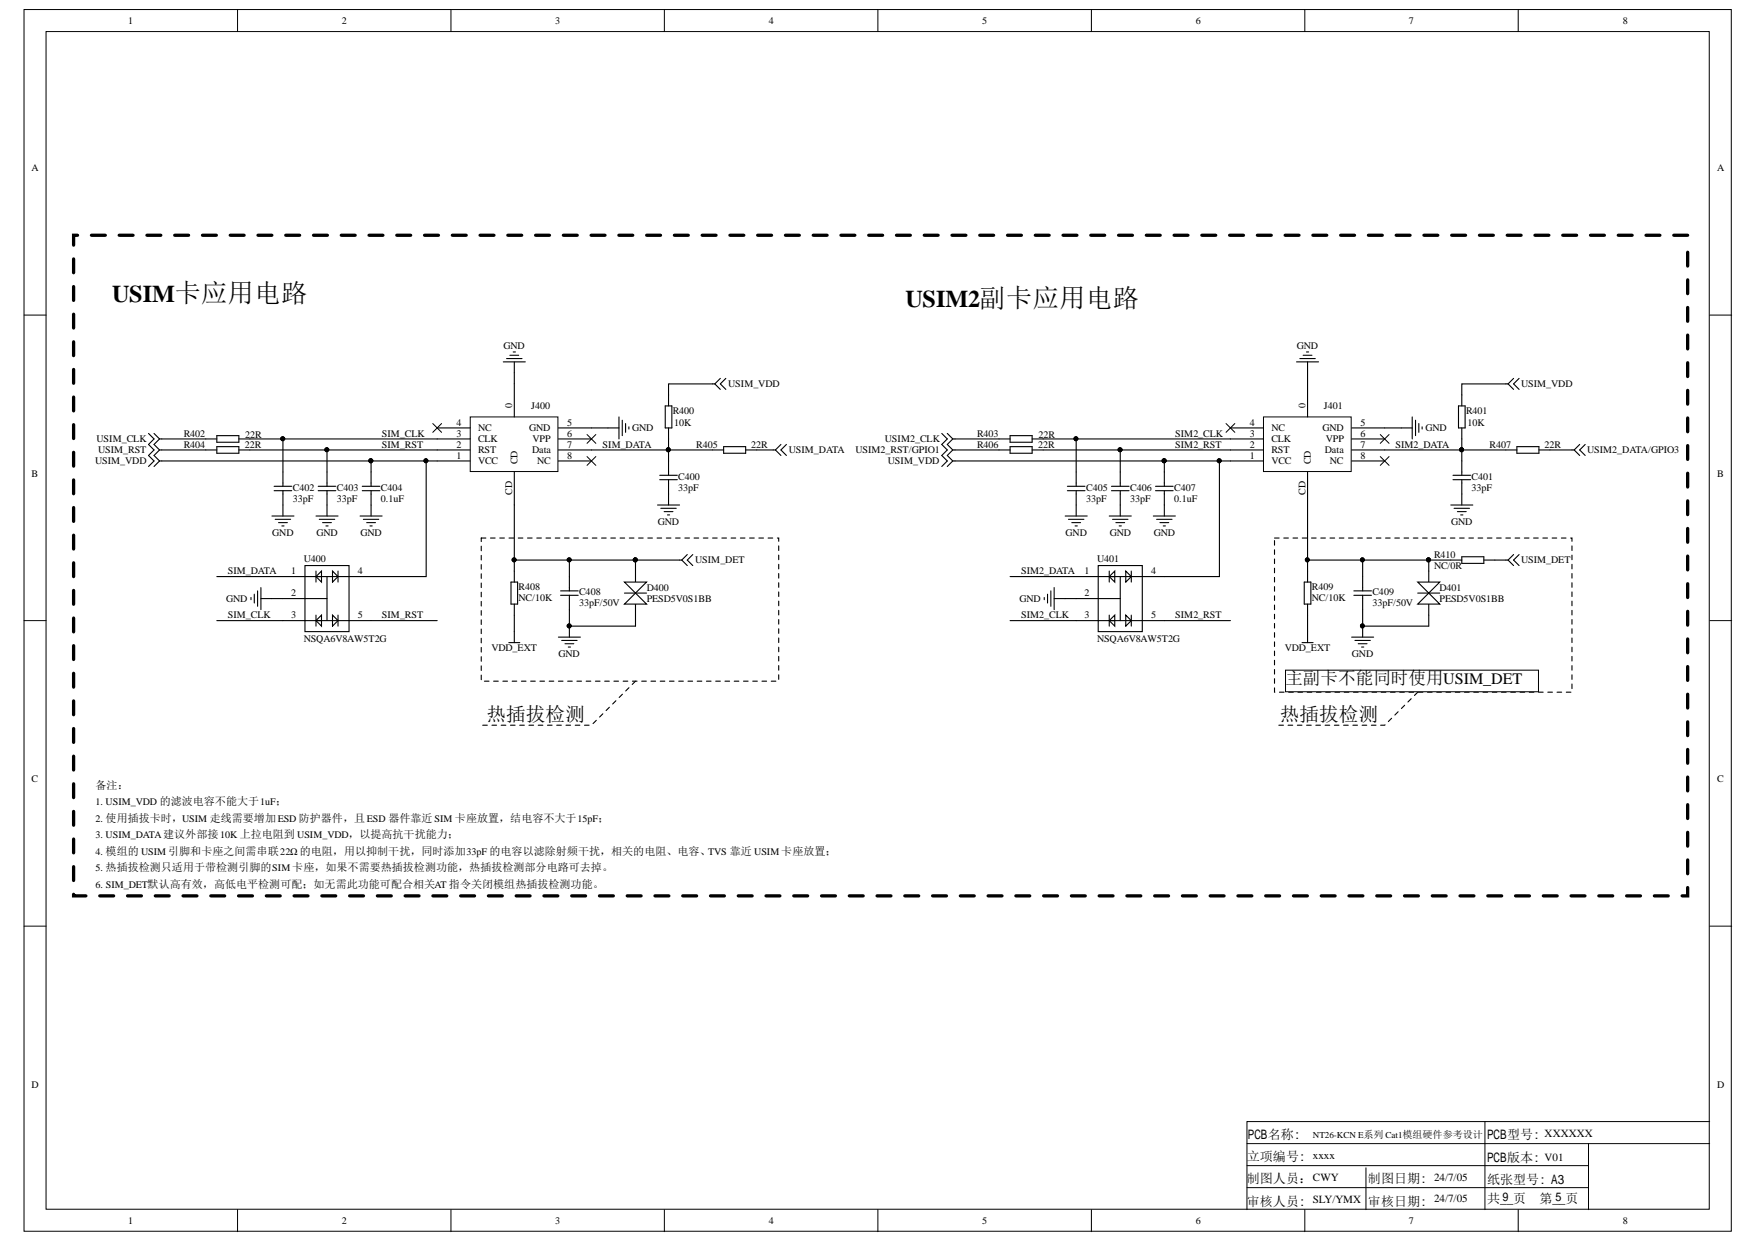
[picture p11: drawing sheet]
<svg xmlns="http://www.w3.org/2000/svg" width="297mm" height="210mm" viewBox="0 0 297 210" stroke-linecap="round" stroke-linejoin="round" font-family="sans-serif">
<g fill="#fff" stroke="#000" stroke-width=".17">
<path d="M4.1 1.6h288.4v206.3h-288.4z"/>
<path d="M7.8 5.3h281v198.9h-281z"/>
</g>
<g fill="none" stroke="#000" stroke-width=".17">
<path d="M40.1 1.6v3.7M76.2 1.6v3.7M112.3 1.6v3.7M148.3 1.6v3.7M184.4 1.6v3.7M220.5 1.6v3.7M256.5 1.6v3.7M4.1 53.2h3.7M288.9 53.2h3.7M81.5 71.5l1.5 1.5M83 71.5l-1.5 1.5M99.2 73.4l1.5 1.5"/>
<path d="M99.2 77.1l1.5 1.5M100.7 73.4l-1.5 1.5M100.7 77.1l-1.5 1.5M4.1 104.8h3.7M288.9 104.8h3.7M4.1 156.4h3.7M288.9 156.4h3.7M210.7 193.1h78.2M210.7 196.8h57.7M230.8 197.2v7.1M250.9 189.4v14.9M268.4 193.1v11.2"/>
<path d="M288.9 189.4h-78.2v14.9M40.1 204.3v3.7M76.2 204.3v3.7M112.3 204.3v3.7M148.3 204.3v3.7M184.4 204.3v3.7M210.7 200.6h57.7M220.5 204.3v3.7M256.5 204.3v3.7"/>
</g>
<g fill="none" stroke="#000" stroke-width=".19">
<path d="M34.8 74.1h1.8M34.8 76h1.8M36.6 73.6h3.8v1.1h-3.8zM36.6 75.4h3.8v1.1h-3.8zM40.4 74.1h1.8M40.4 76h1.8M47.8 79.7v2.4M55.3 79.7v2.4M62.7 79.7v2.4M112.4 68.5h1.1v3.8h-1.1zM113 66.7v1.8M113 72.3v1.8"/>
<path d="M113 77.8v2.5M120.4 76h1.9M122.3 75.4h3.7v1.1h-3.7zM126 76h1.9M46.3 82.1h3M46.3 82.9h3M47.8 97.4h14.9M47.8 82.9v2.4M51.5 95.5h7.5v11.2h-7.5zM53.4 97.4l.9-1v1.9zM53.4 96.4v1.9M53.8 82.1h2.9"/>
<path d="M53.8 82.9h2.9M55.3 82.9v2.4M55.3 97.4v7.4M56.2 96.4l.9 1-.9 .9zM57.1 96.4v1.9M61.2 82.1h3M61.2 82.9h3M62.7 82.9v2.4M111.5 80.3h2.9M111.5 81h2.9M113 81v2.4M47.8 104.8h14.9"/>
<path d="M47.8 101.1h7.5M53.4 104.8l.9-.9v1.8zM53.4 103.9v1.8M56.2 103.9l.9 .9-.9 .9zM57.1 103.9v1.8"/>
</g>
<path d="M79.5 70.4h14.8v9.2h-14.8z" fill="#fff" stroke="#000" stroke-width=".17"/>
<g fill="none" stroke="#000" stroke-width=".19">
<path d="M25.1 73.2l.9 .9-.9 1 .9 .9-.9 .9 .9 .9-.9 1M26 73.2l1 .9M27 77.8h.3M27 76h.3M27 74.1h.3M27 76l-1 .9 1 .9M27 74.1l-1 1 1 .9M27 77.8l-1 1M73.9 77.8h5.6M73.9 76h5.6M73.9 74.1h5.6M73.9 72.3h5.6"/>
<path d="M86.9 64.8v5.6M86.9 79.7v5.6M94.3 77.8h5.6M94.3 76h5.6M94.3 74.1h5.6M94.3 72.3h5.6M120.4 64.8h.4M120.8 64.8l.9 1M121.7 63.9l-.9 .9M122.6 63.9l-.9 .9 .9 1M130.6 76h.4M131 76l.9 .9"/>
<path d="M131.9 75.1l-.9 .9M132.9 75.1l-1 .9 1 .9M86.3 98.3h1.2v3.7h-1.2zM86.9 96.4v1.9M107.4 94.6v3.7M114.8 94.6h.4M115.2 94.6l.9 .9M116.1 93.6l-.9 1M117.1 93.6l-1 1 1 .9M86.9 102v1.9M105.5 100.2h3.7M107.4 102v3.7"/>
</g>
<path d="M73.1 71.5l1.5 1.5M74.6 71.5l-1.5 1.5" fill="none" stroke="#000" stroke-width=".17"/>
<path d="M285.2 39.7h-272.8v111.6h272.8v-110.6" fill="none" stroke="#000" stroke-width=".56" stroke-dasharray="2.3 2.3"/>
<circle cx="107.3" cy="94.5" r=".33" fill="#000" stroke="#000" stroke-width=".17"/>
<path d="M105.5 98.3h3.7l-1.8 1.9z" fill="#fff"/>
<path d="M105.5 98.3h3.7l-1.8 1.9z" fill="none" stroke="#000" stroke-width=".19"/>
<path d="M105.5 102l1.9-1.8 1.8 1.8z" fill="#fff"/>
<g fill="none" stroke="#000" stroke-width=".19">
<path d="M86.2 60h1.4M86.7 59.4h.4M85 61.1h3.8M85.6 60.6h2.6M86.9 61.1v1.9M102.7 72.3h1.9M104.6 70.4v3.7M105.1 71v2.6M105.7 71.5v1.5M106.3 72.1v.4M168.8 74.1h1.9M168.8 76h1.9"/>
<path d="M170.7 73.6h3.7v1.1h-3.7zM170.7 75.4h3.7v1.1h-3.7zM174.4 74.1h1.9M174.4 76h1.9M181.8 79.7v2.4M189.3 79.7v2.4M196.7 79.7v2.4M246.4 68.5h1.2v3.8h-1.2zM247 66.7v1.8M247 72.3v1.8M247 77.8v2.5M254.4 76h1.9"/>
<path d="M256.3 75.4h3.7v1.1h-3.7zM260 76h1.9M43.5 99.8v2.6M44.1 99.2v3.7M45.9 87.1h3.8M46.5 87.7h2.6M47.1 88.3h1.5M47.6 88.8h.4M47.8 85.3v1.8M53.4 87.1h3.7M53.9 87.7h2.7M54.5 88.3h1.5"/>
<path d="M55.1 88.8h.3M55.3 85.3v1.8M60.8 87.1h3.8M61.4 87.7h2.6M62 88.3h1.4M62.5 88.8h.4M62.7 85.3v1.8M94.7 99.8h3M96.2 97.4v2.4M111.1 85.3h3.7M111.7 85.8h2.6M112.2 86.4h1.5"/>
<path d="M112.8 87h.3M113 83.4v1.9M180.3 82.1h3M180.3 82.9h3M181.8 97.4h14.9M181.8 82.9v2.4M185.6 95.5h7.4v11.2h-7.4zM187.4 97.4l1-1v1.9zM187.4 96.4v1.9M187.8 82.1h3M187.8 82.9h3M189.3 82.9v2.4"/>
<path d="M189.3 97.4v7.4M190.2 96.4l.9 1-.9 .9zM191.1 96.4v1.9M195.2 82.1h3M195.2 82.9h3M196.7 82.9v2.4M245.5 80.3h3M245.5 81h3M247 81v2.4M42.4 100.9v.4M43 100.3v1.5M44.1 101.1h1.8"/>
<path d="M86 108.5h1.8M86.9 106.7v1.8M94.3 107.6h3.8M94.7 100.5h3M94.9 108.1h2.6M95.5 108.7h1.5M96 109.3h.4M96.2 100.5v2.4M96.2 105.7v1.9M105.5 102l1.9-1.8 1.8 1.8zM181.8 101.1h7.5M181.8 104.8h14.9"/>
<path d="M187.4 104.8l1-.9v1.8zM187.4 103.9v1.8M190.2 103.9l.9 .9-.9 .9zM191.1 103.9v1.8"/>
</g>
<g fill="#000" stroke="#000" stroke-width=".17">
<circle cx="107.3" cy="94.5" r=".33"/>
<circle cx="96.2" cy="105.7" r=".33"/>
</g>
<path d="M81.3 90.9h50.3v24.1h-50.3v-24.1M107.4 115l-7.5 7.5h-18.6" fill="none" stroke="#000" stroke-width=".19" stroke-dasharray=".8 .8"/>
<path d="M215.5 71.5l1.5 1.5M217 71.5l-1.5 1.5M233.2 73.4l1.5 1.5M233.2 77.1l1.5 1.5M234.7 73.4l-1.5 1.5M234.7 77.1l-1.5 1.5" fill="none" stroke="#000" stroke-width=".17"/>
<path d="M213.5 70.4h14.8v9.2h-14.8z" fill="#fff" stroke="#000" stroke-width=".17"/>
<g fill="none" stroke="#000" stroke-width=".19">
<path d="M159.1 73.2l1 .9-1 1M159.1 76.9l1 .9-1 1M160.1 73.2l.9 .9M160.1 76.9l.9 .9M161 77.8h.4M161 74.1h.4M161 74.1l-.9 1M161 77.8l-.9 1M207.9 77.8h5.6M207.9 76h5.6M207.9 74.1h5.6M207.9 72.3h5.6"/>
<path d="M220.9 64.8v5.6M220.9 79.7v5.6M228.4 77.8h5.6M228.4 76h5.6M228.4 74.1h5.6M228.4 72.3h5.6M254.4 64.8h.4M254.8 64.8l.9 1M255.7 63.9l-.9 .9M256.7 63.9l-1 .9 1 1M220.4 98.3h1.1v3.7h-1.1zM220.9 96.4v1.9"/>
<path d="M241.4 94.6v3.7M254.4 94.6h.4M254.8 94.6l.9 .9M255.7 93.6l-.9 1M256.7 93.6l-1 1 1 .9M220.9 102v1.9M239.5 100.2h3.8M241.4 102v3.7"/>
</g>
<path d="M207.2 71.5l1.4 1.5M208.6 71.5l-1.4 1.5" fill="none" stroke="#000" stroke-width=".17"/>
<circle cx="241.4" cy="94.5" r=".33" fill="#000" stroke="#000" stroke-width=".17"/>
<path d="M239.5 98.3h3.8l-1.9 1.9z" fill="#fff"/>
<path d="M239.5 98.3h3.8l-1.9 1.9z" fill="none" stroke="#000" stroke-width=".19"/>
<path d="M239.5 102l1.9-1.8 1.9 1.8z" fill="#fff"/>
<g fill="none" stroke="#000" stroke-width=".19">
<path d="M220.2 60h1.5M220.7 59.4h.4M219.1 61.1h3.7M219.6 60.6h2.6M220.9 61.1v1.9M236.8 72.3h1.8M238.6 70.4v3.7M239.2 71v2.6M239.7 71.5v1.5M240.3 72.1v.4M177.6 99.8v2.6M178.1 99.2v3.7"/>
<path d="M180 87.1h3.7M180.5 87.7h2.6M181.1 88.3h1.5M181.7 88.8h.3M181.8 85.3v1.8M187.4 87.1h3.7M188 87.7h2.6M188.5 88.3h1.5M189.1 88.8h.4M189.3 85.3v1.8M194.9 87.1h3.7M195.4 87.7h2.6"/>
<path d="M196 88.3h1.5M196.5 88.8h.4M196.7 85.3v1.8M228.7 99.8h3M230.2 97.4v2.4M245.1 85.3h3.8M245.7 85.8h2.6M246.2 86.4h1.5M246.8 87h.4M247 83.4v1.9M176.4 100.9v.4M177 100.3v1.5"/>
<path d="M178.1 101.1h1.9M220 108.5h1.9M220.9 106.7v1.8M228.4 107.6h3.7M228.7 100.5h3M228.9 108.1h2.6M229.5 108.7h1.5M230.1 109.3h.3M230.2 100.5v2.4M230.2 105.7v1.9M239.5 102l1.9-1.8 1.9 1.8z"/>
</g>
<g fill="#000" stroke="#000" stroke-width=".17">
<circle cx="241.4" cy="94.5" r=".33"/>
<circle cx="230.2" cy="105.7" r=".33"/>
</g>
<path d="M215.3 90.9h50.3v26h-50.3v-26M239.5 116.9l-5.5 5.6h-18.7" fill="none" stroke="#000" stroke-width=".19" stroke-dasharray=".8 .8"/>
<path d="M217.2 113.2h42.7v3.6h-42.7z" fill="#fff" stroke="#000" stroke-width=".17"/>
<g fill="none" stroke="#000" stroke-width=".19">
<path d="M27.3 76h7.5M27.3 74.1h7.5M27.3 77.8h35.4M42.2 76h31.7M42.2 74.1h31.7M47.8 74.1v5.6M55.3 76v3.7M62.7 77.8h11.2M62.7 77.8v1.9M72 77.8v19.6h-9.3M86.9 63v1.8M99.9 76h13.1v1.8"/>
<path d="M99.9 72.3h2.8M113 74.1v1.9h7.4M120.4 64.8h-7.4v1.9M127.9 76h2.7M159.1 75.1l1 .9-1 .9M160.1 75.1l.9 .9M161 76l-.9 .9M161 76h7.8M161.4 74.1h7.4M161.4 77.8h35.3M176.3 76h31.6M176.3 74.1h31.6"/>
<path d="M181.8 74.1v5.6M189.3 76v3.7M196.7 77.8h11.2M196.7 77.8v1.9M206 77.8v19.6h-9.3M220.9 63v1.8M234 76h13v1.8M234 72.3h2.8M247 74.1v1.9h7.4M254.4 64.8h-7.4v1.9M261.9 76h4.1M266 76l.9 .9"/>
<path d="M266.9 75.1l-.9 .9M267.8 75.1l-.9 .9 .9 .9M36.6 97.4h11.2M86.9 85.3v9.3h27.9M86.9 94.6v1.8M96.2 94.6v2.8M170.7 97.4h11.1M220.9 85.3v9.3h26.1M220.9 94.6v1.8M230.2 94.6v2.8M247 94h3.7v1.1h-3.7zM250.7 94.6h3.7"/>
<path d="M36.6 104.8h11.2M45.9 101.1h1.9M62.7 104.8h11.2M86.9 103.9v2.8M96.2 102.9v2.8h11.2M170.7 104.8h11.1M180 101.1h1.8M196.7 104.8h11.2M220.9 103.9v2.8M230.2 102.9v2.8h11.2"/>
</g>
<g fill="#000" stroke="#000" stroke-width=".17">
<circle cx="47.8" cy="74.1" r=".33"/>
<circle cx="55.2" cy="75.9" r=".33"/>
<circle cx="62.6" cy="77.8" r=".33"/>
<circle cx="72" cy="77.8" r=".33"/>
<circle cx="112.9" cy="75.9" r=".33"/>
<circle cx="181.8" cy="74.1" r=".33"/>
<circle cx="189.2" cy="75.9" r=".33"/>
<circle cx="196.7" cy="77.8" r=".33"/>
<circle cx="206" cy="77.8" r=".33"/>
<circle cx="247" cy="75.9" r=".33"/>
<circle cx="86.9" cy="94.5" r=".33"/>
<circle cx="96.2" cy="94.5" r=".33"/>
<circle cx="107.3" cy="94.5" r=".33"/>
<circle cx="220.9" cy="94.5" r=".33"/>
<circle cx="230.2" cy="94.5" r=".33"/>
<circle cx="241.4" cy="94.5" r=".33"/>
<circle cx="96.2" cy="105.7" r=".33"/>
<circle cx="230.2" cy="105.7" r=".33"/>
</g>
<g font-size="4.1">
<text x="18.9" y="50.9">USIM卡应用电路</text>
<text x="153" y="51.9">USIM2副卡应用电路</text>
</g>
<g font-size="3.3">
<text x="82.2" y="121.8">热插拔检测</text>
<text x="216.2" y="121.8">热插拔检测</text>
</g>
<text font-size="3" x="217.2" y="115.6">主副卡不能同时使用USIM_DET</text>
<g font-size="2.2">
<text x="210.7" y="196.1">立项编号</text>
<text x="210.8" y="192.3">PCB名称</text>
<text x="251.3" y="192.3">PCB型号</text>
<text x="251.3" y="196.2">PCB版本</text>
<text x="210.7" y="199.8">制图人员：</text>
<text x="210.7" y="203.6">审核人员</text>
<text x="231.1" y="199.8">制图日期</text>
<text x="231.1" y="203.6">审核日期</text>
<text x="251.3" y="199.9">纸张型号</text>
<text x="251.3" y="203.2">共__页</text>
<text x="260.1" y="203.2">第__页</text>
<text x="262.1" y="199.9">A3</text>
</g>
<g font-size="1.9">
<text x="16.2" y="133.2">备注：</text>
<text x="261" y="191.9">XXXXXX</text>
<text x="221.8" y="195.7">xxxx</text>
<text x="261" y="196.1">V01</text>
<text x="221.8" y="199.4">CWY</text>
<text x="221.8" y="203.1">SLY/YMX</text>
<text x="242.3" y="199.4">24/7/05</text>
<text x="242.3" y="202.9">24/7/05</text>
</g>
<g font-size="1.7">
<text x="21.7" y="4">1</text>
<text x="57.8" y="4">2</text>
<text x="93.8" y="4">3</text>
<text x="129.9" y="4">4</text>
<text x="165.9" y="4">5</text>
<text x="202" y="4">6</text>
<text x="238.1" y="4">7</text>
<text x="274.2" y="4">8</text>
<text x="5.3" y="28.9">A</text>
<text x="290.2" y="28.9">A</text>
<text x="85.1" y="58.9">GND</text>
<text x="219.1" y="58.9">GND</text>
<text x="123.1" y="65.4">USIM_VDD</text>
<text x="257" y="65.4">USIM_VDD</text>
<text x="77.1" y="71.9">4</text>
<text x="86.5" y="68.9" transform="rotate(-90 86.5 68.9)">0</text>
<text x="89.7" y="69.1">J400</text>
<text x="95.8" y="71.9">5</text>
<text x="113.7" y="69.9">R400</text>
<text x="113.9" y="71.9">10K</text>
<text x="211.2" y="71.9">4</text>
<text x="220.6" y="68.9" transform="rotate(-90 220.6 68.9)">0</text>
<text x="223.7" y="69.1">J401</text>
<text x="229.9" y="71.9">5</text>
<text x="247.7" y="69.9">R401</text>
<text x="248" y="71.9">10K</text>
<text x="16.3" y="74.7">USIM_CLK</text>
<text x="16.6" y="76.5">USIM_RST</text>
<text x="31" y="73.7">R402</text>
<text x="31" y="75.6">R404</text>
<text x="41.4" y="75.6">22R</text>
<text x="41.4" y="74">22R</text>
<text x="64.5" y="73.7">SIM_CLK</text>
<text x="64.5" y="75.6">SIM_RST</text>
<text x="77.1" y="77.5">1</text>
<text x="77.1" y="75.6">2</text>
<text x="77.1" y="73.7">3</text>
<text x="80.8" y="76.5">RST</text>
<text x="80.8" y="74.7">CLK</text>
<text x="80.8" y="72.8">NC</text>
<text x="89.4" y="72.8">GND</text>
<text x="89.9" y="76.5">Data</text>
<text x="90" y="74.7">VPP</text>
<text x="95.8" y="73.7">6</text>
<text x="95.8" y="75.6">7</text>
<text x="95.8" y="77.5">8</text>
<text x="101.8" y="75.6">SIM_DATA</text>
<text x="106.8" y="72.8">GND</text>
<text x="117.6" y="75.6">R405</text>
<text x="126.9" y="75.6">22R</text>
<text x="133.3" y="76.5">USIM_DATA</text>
<text x="144.5" y="76.5">USIM2_RST/GPIO1</text>
<text x="149.5" y="74.7">USIM2_CLK</text>
<text x="165.1" y="73.7">R403</text>
<text x="165.1" y="75.6">R406</text>
<text x="175.4" y="75.6">22R</text>
<text x="175.5" y="74">22R</text>
<text x="198.6" y="73.7">SIM2_CLK</text>
<text x="198.6" y="75.6">SIM2_RST</text>
<text x="211.2" y="77.5">1</text>
<text x="211.2" y="75.6">2</text>
<text x="211.2" y="73.7">3</text>
<text x="214.8" y="76.5">RST</text>
<text x="214.8" y="74.7">CLK</text>
<text x="214.8" y="72.8">NC</text>
<text x="223.4" y="72.8">GND</text>
<text x="223.9" y="76.5">Data</text>
<text x="224" y="74.7">VPP</text>
<text x="229.9" y="73.7">6</text>
<text x="229.9" y="75.6">7</text>
<text x="229.9" y="77.5">8</text>
<text x="235.8" y="75.6">SIM2_DATA</text>
<text x="240.9" y="72.8">GND</text>
<text x="251.7" y="75.6">R407</text>
<text x="261" y="75.6">22R</text>
<text x="268.2" y="76.5">USIM2_DATA/GPIO3</text>
<text x="5.3" y="80.5">B</text>
<text x="16.1" y="78.4">USIM_VDD</text>
<text x="49.5" y="82.9">C402</text>
<text x="56.9" y="82.9">C403</text>
<text x="64.4" y="82.9">C404</text>
<text x="80.8" y="78.4">VCC</text>
<text x="86.5" y="83.5" transform="rotate(-90 86.5 83.5)">CD</text>
<text x="87.4" y="78.4" transform="rotate(-90 87.4 78.4)">CD</text>
<text x="90.7" y="78.4">NC</text>
<text x="114.6" y="81">C400</text>
<text x="114.6" y="82.9">33pF</text>
<text x="150" y="78.4">USIM_VDD</text>
<text x="183.5" y="82.9">C405</text>
<text x="191" y="82.9">C406</text>
<text x="198.4" y="82.9">C407</text>
<text x="214.8" y="78.4">VCC</text>
<text x="220.6" y="83.5" transform="rotate(-90 220.6 83.5)">CD</text>
<text x="221.5" y="78.4" transform="rotate(-90 221.5 78.4)">CD</text>
<text x="224.7" y="78.4">NC</text>
<text x="248.6" y="81">C401</text>
<text x="248.6" y="82.9">33pF</text>
<text x="290.2" y="80.5">B</text>
<text x="49.5" y="84.7">33pF</text>
<text x="56.9" y="84.7">33pF</text>
<text x="64.4" y="84.7">0.1uF</text>
<text x="111.1" y="88.6">GND</text>
<text x="183.5" y="84.7">33pF</text>
<text x="191" y="84.7">33pF</text>
<text x="198.4" y="84.7">0.1uF</text>
<text x="245.2" y="88.6">GND</text>
<text x="46" y="90.5">GND</text>
<text x="51.3" y="95">U400</text>
<text x="53.4" y="90.5">GND</text>
<text x="60.9" y="90.5">GND</text>
<text x="117.5" y="95.1">USIM_DET</text>
<text x="180.1" y="90.5">GND</text>
<text x="185.4" y="95">U401</text>
<text x="187.5" y="90.5">GND</text>
<text x="194.9" y="90.5">GND</text>
<text x="242.3" y="94.2">R410</text>
<text x="257" y="95.1">USIM_DET</text>
<text x="38.2" y="101.6">GND</text>
<text x="38.5" y="97">SIM_DATA</text>
<text x="49.2" y="97">1</text>
<text x="49.2" y="100.7">2</text>
<text x="60.5" y="97">4</text>
<text x="87.6" y="99.6">R408</text>
<text x="87.6" y="101.5">NC/10K</text>
<text x="97.8" y="100.5">C408</text>
<text x="109.3" y="101.6">PESD5V0S1BB</text>
<text x="109.3" y="99.8">D400</text>
<text x="172.3" y="101.6">GND</text>
<text x="172.5" y="97">SIM2_DATA</text>
<text x="183.3" y="97">1</text>
<text x="183.3" y="100.7">2</text>
<text x="194.5" y="97">4</text>
<text x="221.7" y="99.6">R409</text>
<text x="221.7" y="101.5">NC/10K</text>
<text x="231.9" y="100.5">C409</text>
<text x="242.3" y="96.1">NC/0R</text>
<text x="243.2" y="101.6">PESD5V0S1BB</text>
<text x="243.2" y="99.8">D401</text>
<text x="38.5" y="104.4">SIM_CLK</text>
<text x="49.2" y="104.4">3</text>
<text x="60.5" y="104.4">5</text>
<text x="64.5" y="104.4">SIM_RST</text>
<text x="97.8" y="102.4">33pF/50V</text>
<text x="172.5" y="104.4">SIM2_CLK</text>
<text x="183.3" y="104.4">3</text>
<text x="194.5" y="104.4">5</text>
<text x="198.6" y="104.4">SIM2_RST</text>
<text x="231.9" y="102.4">33pF/50V</text>
<text x="51.3" y="108.4">NSQA6V8AW5T2G</text>
<text x="83" y="110">VDD_EXT</text>
<text x="94.4" y="110.9">GND</text>
<text x="185.4" y="108.4">NSQA6V8AW5T2G</text>
<text x="217.1" y="110">VDD_EXT</text>
<text x="228.4" y="110.9">GND</text>
<text x="5.3" y="132.1">C</text>
<text x="16.2" y="136">1. USIM_VDD 的滤波电容不能大于1uF；</text>
<text x="290.2" y="132.1">C</text>
<text x="16.2" y="138.8">2. 使用插拔卡时，USIM 走线需要增加 ESD 防护器件，且 ESD 器件靠近 SIM 卡座放置，结电容不大于15pF；</text>
<text x="16.2" y="141.6">3. USIM_DATA建议外部接 10K 上拉电阻到 USIM_VDD，以提高抗干扰能力；</text>
<text x="16.2" y="144.4">4. 模组的 USIM 引脚和卡座之间需串联22Ω 的电阻，用以抑制干扰，同时添加33pF 的电容以滤除射频干扰，相关的电阻、电容、TVS 靠近 USIM 卡座放置；</text>
<text x="16.2" y="147.2">5. 热插拔检测只适用于带检测引脚的SIM 卡座，如果不需要热插拔检测功能，热插拔检测部分电路可去掉。</text>
<text x="16.2" y="150">6. SIM_DET默认高有效，高低电平检测可配；如无需此功能可配合相关AT 指令关闭模组热插拔检测功能。</text>
<text x="5.3" y="183.7">D</text>
<text x="290.2" y="183.7">D</text>
<text x="21.7" y="206.7">1</text>
<text x="57.8" y="206.7">2</text>
<text x="93.8" y="206.7">3</text>
<text x="129.9" y="206.7">4</text>
<text x="165.9" y="206.7">5</text>
<text x="202" y="206.7">6</text>
<text x="238.1" y="206.7">7</text>
<text x="274.2" y="206.7">8</text>
</g>
<text font-size="1.5" x="221.8" y="192.2">NT26-KCN E系列 Cat1模组硬件参考设计</text>
</svg>
